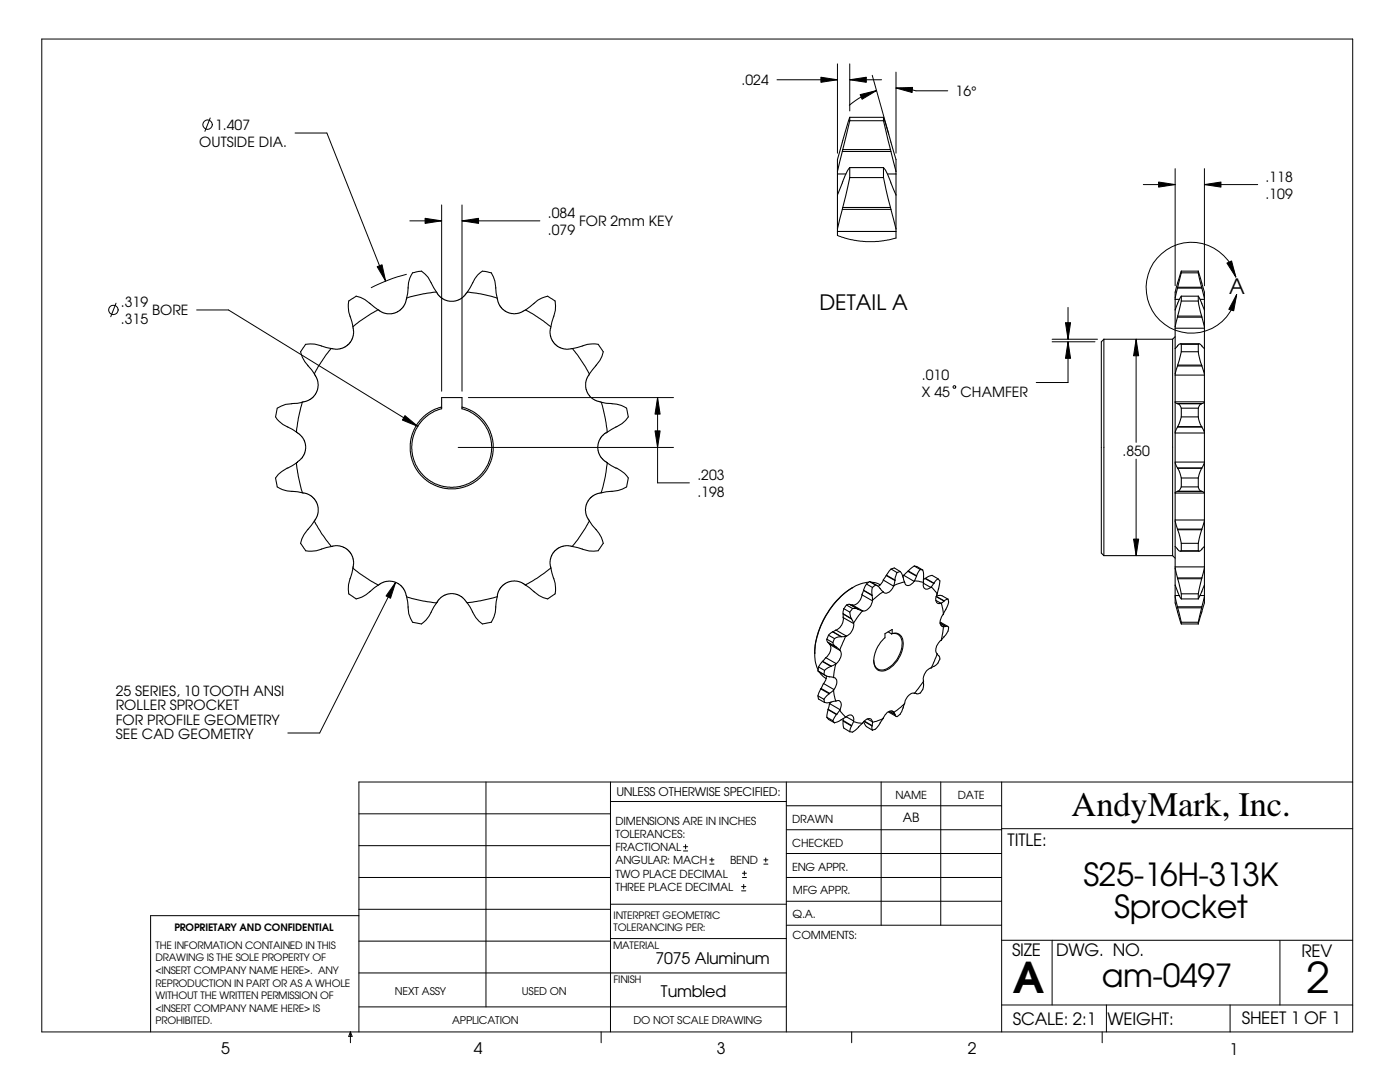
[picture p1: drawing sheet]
<svg xmlns="http://www.w3.org/2000/svg" width="279mm" height="216mm" viewBox="0 0 279 216" stroke-linecap="round" stroke-linejoin="round" font-family="sans-serif">
<g fill="none" stroke="#000" stroke-width=".2">
<path d="M8.3 7.8h261.7v198.1h-261.7zM155.1 15.9h12M163.8 15.4l3.3 .5-3.3 .5zM167.1 12.7v17.9M169.6 15.9l3.3-.5v1zM169.6 15.9h6.3M169.6 12.7v9.4M171.7 18.9l3.2-.8-2.9 1.7zM174.1 15l3.3 11.8M174.9 18.1a14.8 14.8 0 0 0-5.4 2.9M178.8 17.6l3.3-.2-.1 1.1zM178.8 17.6l2 .1 2 .4h6.3"/>
<path d="M178.8 14.4v16.2M42 23.5l-1.1 2.7M58.9 26.5h6.3l11.8 29.6M228.2 36.8h6.3M231.2 36.3l3.3 .5-3.3 .5zM234.5 33.7v23.3M240.4 36.8l3.3-.5v1zM240.4 33.7v23.3M240.4 36.8h10.6M75.3 53.2l.9-.4 .8 3.3zM81.1 54.7a34 34 0 0 0-7 2.7M81.8 44.1h6.3"/>
<path d="M84.8 43.6l3.3 .5-3.3 .5zM88.1 40.9v37.2M92.2 44.1l3.3-.5v1zM92.2 44.1h15.5M92.2 40.9v37.2M167.1 47l2.8 .8 2.9 .4h2.5l3.5-.7M244.9 52.5l.9-.4 .8 3.2zM246.6 55.3a9.1 9.1 0 0 0-14.2-5.2 9.1 9.1 0 0 0 .7 15.2 9.1 9.1 0 0 0 13.7-6.5M246.8 58.8l-.6 3.2-1-.3zM23.2 60.5l-1.1 2.7M39.2 61.8h6.4l37.8 23.3M93.5 79.3h40.9"/>
<path d="M131.2 79.3l.5 3.3h-1zM131.2 79.3v17.1h6.4M210 67.7h9M210 68.2h8.5M212.6 64.4h1.1l-.6 3.3zM213.1 68.2l.6 3.3h-1.1zM213.1 61.3v6.4M213.1 68.2v8.1h-6.3M226.7 67.7l.5 3.3h-1zM226.7 67.7v20.6M80.8 82.9l2.6 2.2-3.1-1.3zM91.4 89.3h43"/>
<path d="M130.7 86h1l-.5 3.3zM226.7 91.6v19.3M79 116.2l-1.1 3.2-.9-.5zM79 116.2l-15.2 30.1h-6.4M226.2 107.6h1l-.5 3.3zM97 156v44.9M121.8 156v49.9M121.8 159.9h35.1M156.9 156v49.9M175.9 156v28.6M187.7 156v28.6M199.9 156v49.9"/>
<path d="M270 156h-198.4v49.9M71.6 175.1h50.2M71.6 168.7h50.2M71.6 162.4h50.2M136.4 169.8h.8M136.4 169h.8M136.8 168.5v.9M141.6 172.4h.9M141.6 171.6h.9M142.1 171.2v.8M148 177.8h.8M148 176.9h.8"/>
<path d="M148.2 175.1h.8M148.2 174.2h.8M148.4 176.5v.8M148.5 173.8v.9M152.4 172.4h.8M152.4 171.6h.8M152.8 171.2v.8M156.9 170.3h43M156.9 165.6h43M156.9 160.8h43M156.9 175.1h43M156.9 179.8h43"/>
<path d="M199.9 165.4h70.1M71.6 194.1h85.3M71.6 187.8h50.2M71.6 181.4h50.2M71.6 182.7h-41.5v23.2M121.8 187.3h35.1M121.8 180.4h35.1M156.9 184.6h43M199.9 187.6h70.1M210 187.6v12.9M255.4 187.6v12.9M69.9 205.9v2.2"/>
<path d="M69.9 205.9l.4 .9h-.7zM71.6 200.9h85.3M120 205.9v2.2M170 205.9v2.2M199.9 200.5h70.1M220 205.9v2.2M220.8 200.5v5.4M245.5 200.5v5.4"/>
<circle cx="41.4" cy="24.9" r=".94"/>
<circle cx="22.6" cy="61.8" r=".95"/>
<circle cx="190.5" cy="77.2" r=".28"/>
</g>
<g fill="none" stroke="#000" stroke-width=".21">
<path d="M167.1 34.7h1.7M168.1 30.2l-1 4M168.1 30.2h9.7M168.2 29.8l-.1 .4M168.2 29.8h9.5M169.6 33.4a15.7 15.7 0 0 0-2 4.4l-.5 1.1M169.6 35.4l-1.4 6M169.6 23.4l-2.5 8.4v15.2M169.6 24.1l-1.4 5.7M169.6 23.4v.7M169.6 33.4v2M169.6 35.4h6.7"/>
<path d="M169.6 33.4h6.7M169.6 24.1h6.7M169.6 23.4h6.7M176.3 35.4l1.4 6M176.3 33.4a9.6 9.6 0 0 1 1.5 3.1l1 2.4M176.3 24.1l1.4 5.7M176.3 23.4l2.5 8.4v15.7M176.3 23.4v.7M176.3 33.4v2M177.1 34.7h1.7M177.7 29.8l.1 .4M177.8 30.2l1 4"/>
<path d="M81.2 59.5l-.3 1-.3 .6-.8 .9-.7 .4-.9 .2h-1l-.8-.2-.7-.4M87.1 58.3a27.3 27.3 0 0 0-5.9 1.2M87.1 58.3l.2 .2M87.1 58.3l-1-1.7a5.1 5.1 0 0 0-2-2.5l-1.1 .2a1.35 1.35 0 0 0-1.2 1.2l-.3 .9-.3 3.1M93.3 58.3l-1.1 1.1-.7 .5-.9 .2h-.9l-.9-.2-1-.7-.6-.7M93.3 58.3a26.3 26.3 0 0 1 5.9 1.2M93.3 58.3l1-1.7a5.3 5.3 0 0 1 2-2.5l1.7 .3a6.9 6.9 0 0 1 1 4.1l.3 1.2M99.3 59.7l.3 1 .5 .8 .7 .6 .8 .3 .8 .2h.8l1.7-.8M167.1 46.2h11.7M168.1 41.8l-1 3.9M168.1 41.8h9.7M168.2 41.4l-.1 .4"/>
<path d="M168.2 41.4h9.5M177.7 41.4l.1 .4M177.8 41.8l1 3.9M234.5 59.5v.2M234.5 59.7v5.5M234.5 59.7h.9M235 57.5l-.5 2M235 57.5h4.9M235 57.3v.2M235 57.3h4.8M235.8 59.1l-1.3 2.7M235.8 54.1l-1.3 4.2v1.2"/>
<path d="M235.8 54.1v.3M235.8 54.4l-.8 2.9M235.8 59.1v1M235.8 59.1h3.3M235.8 54.4h3.3M235.8 54.1h3.3M239.1 59.1l1.3 2.7M239.1 54.4l.7 2.9M239.1 54.1v.3M239.1 54.1l1.3 4.2v1.2M239.1 59.1v1M239.5 59.7h.9"/>
<path d="M239.8 57.3l.1 .2M239.9 57.5l.5 2M240.4 59.5v.2M240.4 59.7v5.5M62.7 74.6l.5 .7 .3 .9v1.2l-.3 .9-.5 .8-.7 .5-.8 .5-.8 .1a24.7 24.7 0 0 0-1.2 6M66.1 69.5l-2.4 3.4-1 1.7M66.1 69.6h.3M66.1 69.6l-1.9-.6a5.4 5.4 0 0 0-3.2-.3l-1 1.5a7.2 7.2 0 0 0 2.2 3.6l.5 .8M70.4 65.2l.1 1.7-.2 .8-.5 .8-.8 .6-.8 .4-.8 .2-1-.1M75.4 61.8l-3.5 2.2-1.5 1.2M75.7 62l-1.8-1.4a5.8 5.8 0 0 0-2.8-1.5l-1.5 1a6.9 6.9 0 0 0 .6 4.1l.2 1M104.9 61.8l3.6 2.3 1.4 1.1"/>
<path d="M104.9 61.8l1.6-1.2a5.1 5.1 0 0 1 2.8-1.5l1.5 1a6.9 6.9 0 0 1-.6 4.1l-.4 1.5v.8l.2 1 .6 1 .7 .6 .8 .4 .8 .2 1.4-.1M114.3 69.6l2.4 3.3 .9 1.7M114.3 69.6l1.9-.6a5.2 5.2 0 0 1 3.2-.3l1 1.5a7.1 7.1 0 0 1-2.2 3.6l-1.2 2-.1 .5 .1 1.4 .4 1 .7 .8 1 .5 .9 .3M220.3 67.7l-.5 .5v42.2l.5 .5M220.3 67.7v43.2M220.3 67.7h13.7M234 67.7v43.2M234.5 74.6v.2M234.5 65.2v.3M234.5 67.2l-.5 .5M234.5 65.5v9.1M234.5 74.8v5.4"/>
<path d="M234.5 74.8h5.9M234.5 65.5h5.9M235 73l-.5 1.6M235 63.3l-.5 1.9M235 73h4.9M235 63.3h4.9M235 72.9h4.8M235 72.9v.1M235 63.1v.2M235 63.1h4.8M235.5 68.6h3.9M235.8 70.2l-.8 2.7"/>
<path d="M235.8 68.7h-.5l-.8 .9M235.8 60.1l-.8 3M235.8 68.7v1.5M235.8 70.2h3.3M235.8 68.7h3.3M235.8 60.1h3.3M239.1 70.2l.7 2.7M239.1 68.7h.4l.9 .9M239.1 60.1l.7 3M239.1 68.7v1.5M239.8 72.9l.1 .1M239.8 63.1l.1 .2"/>
<path d="M239.9 73l.5 1.6M239.9 63.3l.5 1.9M240.4 74.6v.2M240.4 65.2v.3M240.4 65.5v9.1M240.4 74.8v5.4M59.1 92.4l.4 2.6 .9 3.3M59.2 86.2l.2 .2M59.4 92.2l-2 1.2a5.7 5.7 0 0 0-2.4 2l.2 1.1a1.21 1.21 0 0 0 1.2 1.2l.9 .3 3.1 .3M59.4 86.4l.5 .4 .7 .9 .3 .7 .1 1.2-.2 .8-.4 .8-1 1M60.4 98.3l1 .3 .6 .3 .9 .8 .3 .7 .3 .9v.9l-.2 .8-.6 1M60.4 80.3l-2 .2a5.4 5.4 0 0 0-3.1 .9l-.2 1.1a1.23 1.23 0 0 0 .7 1.6l.7 .6 2.7 1.5"/>
<path d="M88.1 81.2l-1 .3-1.3 .7-1.1 .8-1.2 1.3-.9 1.5-.4 1.2-.3 1.5v1.5l.4 1.9 .5 1.3 .9 1.2 1 1.1 2 1.3 1.6 .6 1.1 .1h1.5l1.9-.3 1.3-.6 1.2-.8 1.1-1.1 .9-1.2 .7-1.5 .3-1.3v-2.9l-.4-1.6-.7-1.3-.8-1.1-1.3-1.2-1.5-.9-1.4-.5M92.2 81.6l1.1 .3 1.6 .9 .9 .8 1.1 1.4 .6 1 .5 1.8 .1 1.7-.2 1.8-.4 1.1-.9 1.6-.8 .9-1.4 1.1-1 .6-1.8 .5-1.7 .1-1.8-.2-1.1-.4-1.6-.9-.9-.8-1.1-1.4-.6-1-.5-1.8-.1-1.7 .2-1.8 .7-1.7 1.4-1.9 2-1.4 1.6-.6v-2.3h4.1v2.3M120 80.3l.8 3.3 .4 2.6M120 80.3l2.2 .3a5.2 5.2 0 0 1 2.9 .8l.3 1.8a5.2 5.2 0 0 1-2.5 2l-1.9 1.2M120.9 86.4l-.7 .6-.6 .8-.3 .9v.8l.2 1 .3 .6 .6 .7 .8 .6M121.2 92.4a29.9 29.9 0 0 1-1.2 5.9M121.2 92.4l1.7 1a5.6 5.6 0 0 1 2.5 2l-.3 1.8a7.2 7.2 0 0 1-4.1 .9l-2.3 .6-.7 .5-.7 .7-.3 .9-.2 1.1 .2 .9 .6 1.2M234.5 80.3l.5 .2M234.5 92.4l.5 1M234.5 98.3l.5-.3h4.9l.5 .4zM234.5 86.2v.2M234.5 92.2v.2"/>
<path d="M234.5 80.2v.1M234.5 80.3v5.9M234.5 86.4v5.8M234.5 92.4v11.4M234.5 86.4h5.9M234.5 92.2h5.9M234.5 80.2h5.9M235 85.2l-.5 1M235 80.5v.1M235 93.4h.1M235 85.2h4.9M235 93.4h4.9"/>
<path d="M235 80.5h4.9M235 80.6l.5 .3 .3 .5M235 93.4l.8 2M235 85.1v.1M235 85.1h4.8M235 93.4h4.8M235 80.6h4.8M235.8 83.2l-.8 1.9M235.8 97.2l-.5 .7-.3 .1M235.8 81.4v1.8M235.8 95.4v1.8M235.8 83.2h3.3"/>
<path d="M235.8 95.4h3.3M235.8 81.4h3.3M235.8 97.2h3.3M239.1 83.2l.3 .9 .4 1M239.1 97.2a1.03 1.03 0 0 0 .7 .8M239.1 81.4v1.8M239.1 95.4v1.8M239.8 93.4l-.7 2M239.8 80.6l-.3 .1-.4 .7M239.8 85.1l.1 .1M239.9 85.2l.5 1M239.9 93.4h-.1"/>
<path d="M239.9 80.5l-.1 .1M240.4 92.4l-.5 1M240.4 80.3l-.5 .2M240.4 86.2v.2M240.4 92.2v.2M240.4 80.2v.1M240.4 80.3v5.9M240.4 86.4v5.8M240.4 92.4v11.4M62.7 104a27.7 27.7 0 0 0 3.4 5.1M62.7 104l-1.2 1.6a5.8 5.8 0 0 0-1.5 2.8l.6 .9a1.3 1.3 0 0 0 1.6 .7l.9-.1 3-.8M66.1 109.1l.8-.2h.9l.8 .3 .8 .5 .6 .7 .4 .8 .2 .8-.2 1.1"/>
<path d="M70.4 113.4l2.1 1.5 3 1.9M70.5 113.1l-.6 2.2a5.4 5.4 0 0 0-.3 3.2l1.5 1a7.2 7.2 0 0 0 3.6-2.2l.8-.5M75.5 116.8l.7-.5 .9-.3h.8l.9 .1 .7 .4 .8 .6 .5 .8 .3 .9M81.1 119.1a30.7 30.7 0 0 0 6 1.2M81.1 118.8l.3 2.3a4.9 4.9 0 0 0 .9 3.1l1.1 .2a.98 .98 0 0 0 1.2-.3 7.4 7.4 0 0 0 2-3l.5-.8M99.2 119.1l-.4 .1a22.2 22.2 0 0 1-5.7 1v-.1M99.2 119.1l-.3 2a5.3 5.3 0 0 1-.9 3.1l-1.7 .3a6.9 6.9 0 0 1-2.5-3.4l-.5-.8M104.6 116.6l-.7-.4-1.2-.3-.8 .1-.9 .3-.6 .4-.6 .7-.4 .9-.2 .8M109.9 113.4l-2.8 2-2.2 1.3M109.9 113.4l.5 1.9a5.2 5.2 0 0 1 .4 3.2l-1.5 1a6.8 6.8 0 0 1-3.6-2.2l-1.1-.7M117.6 104l-2.2 3.5-1.2 1.5M117.6 104l1.4 1.7a5.6 5.6 0 0 1 1.4 2.7l-1 1.5a6.8 6.8 0 0 1-4.1-.6l-2.4-.4-.9 .2-1 .6-.7 .7-.4 1.1-.1 1.1 .1 .8"/>
<path d="M170.2 117.2a16.3 16.3 0 0 0-7.6 13.2M172 118.7a2.32 2.32 0 0 1-1.9 2M172 118.7l2.1 1.2M172.3 117.8l-.3 .9M172.3 117.8l1.7 .9M172.3 117.8l1.7 1M172.3 117.8h.1M172.9 116.5l-.6 1.3M172.9 116.5l1.2 .7M173.4 116.2a10.9 10.9 0 0 0-7.1 4.5 16.5 16.5 0 0 0-3.7 9.7M173.5 116l-.6 .5M173.5 116l1.6 .9"/>
<path d="M173.5 116l1.2 .7M173.9 116.2l1 .1 .8 .4M174 118.8l.1 1M174 118.7v.1M174.1 119.9a2.32 2.32 0 0 1-1.9 2M174.1 119.8v.1M174.1 117.2l-.1 1.5M174.7 116.7l-.6 .5M174.7 116.7l.6 .4 .9 1M176.2 118.1l-2.1 1.7M176.3 115.7l-.5 .9-.5 .4M176.3 115.7l2.1 1.3"/>
<path d="M176.9 114.9l-.6 .8M176.9 114.9l1.7 .9M176.9 114.8l1.7 .9M176.9 114.8v.1M177.8 113.5l-.9 1.3M177.8 113.5l.7-.2 1.2 .7M177.8 113.5l1.2 .8M178.4 117a1.59 1.59 0 0 1-2 1.2l-.2-.1M178.4 116.8v.2M178.6 115.8l-.2 1M178.6 115.7v.1M179 114.3l-.4 1.4"/>
<path d="M179.7 114l-.7 .3M179.7 114l.3 .6 .5 1.5M180.4 114.8l-.2 .2M180.4 114.8l2 1.2M180.5 116.1l-2.1 .7M181.2 114l-.8 .8M181.2 114l1.7 1M181.3 113.9l1.6 1M181.3 113.9l-.1 .1M182.4 116a1.15 1.15 0 0 1-1.7 .6l-.2-.5M182.5 112.9l-1.2 1M182.5 112.9l.5 .1 1.1 .7"/>
<path d="M182.5 112.9l1.1 .7M182.5 115.9l-.1 .1M182.5 115.9l1.8 .3M182.9 115l-.4 .9M182.9 114.9v.1M183.6 113.6l-.7 1.3M183.6 113.6l.5 .1M184.1 113.7l.2 .9v1.6M184.3 116.4a.86 .86 0 0 0 .3 1.1 .86 .86 0 0 0 1.2-.3M184.3 116.4l1.5 .8M184.3 116.2v.2M184.6 115.4l-.3 .3"/>
<path d="M184.6 115.4l1.8 1M184.7 115.4l1.3-.6 1.2 .7M184.7 115.4l1.7 1M184.7 115.4h-.1M185.8 117.1v.1M185.8 117.1l1.2 1.4M186.4 116.4l-.6 .7M186.4 116.4h.1M186.8 119.8l.9 .6M186.8 119l1.6 .9M186.9 119l1.5 .9M186.9 118.9h1.1l1.2 .6"/>
<path d="M187 118.5v.1a1.28 1.28 0 0 0 .3 1.8h.4M187.2 115.5l-.8 .9M187.2 115.5l.4 .4-.6 2.6M188.4 119.9l-.5 .5M188.4 119.9h.1M189.2 119.5l-.8 .4M189.2 119.5a2.1 2.1 0 0 1-.4 2.1l-.5 1M220.3 110.9h13.7M234 110.9l.5 .5M234.5 109.1l.8 .8h.5M234.5 104l.5 1.6M234.5 103.8v.2"/>
<path d="M234.5 116.8l.8 2 .5 .7M234.5 113.4l.5 1.9M234.5 113.1v.3M234.5 119.1l.5 2M234.5 118.8v.3M234.5 119.1v1.2l1.3 4.2M234.5 104v9.1M234.5 113.4v5.4M234.5 103.8h5.9M234.5 113.1h5.9M234.5 118.8h.9M235 105.6v.1"/>
<path d="M235 105.6h4.9M235 115.3v.2M235 115.3h4.9M235 105.7l.8 2.7M235 115.5l.8 3M235 105.7h4.8M235 115.5h4.8M235.5 110h3.9M235.8 108.4v1.5M235.8 118.5v1M235.8 108.4h3.3M235.8 109.9h3.3"/>
<path d="M235.8 118.5h3.3M235.8 119.5h3.3M239.1 108.4v1.5M239.1 118.5v1M239.5 118.8h.9M239.8 105.7l-.7 2.7M239.8 115.5l-.7 3M239.9 105.6l-.1 .1M239.9 115.3l-.1 .2M240.4 109.1l-.8 .8h-.5M240.4 104l-.5 1.6M240.4 103.8v.2"/>
<path d="M240.4 116.8l-1.3 2.7M240.4 113.4l-.5 1.9M240.4 113.1v.3M240.4 119.1l-.5 2M240.4 118.8v.3M240.4 119.1v1.2l-1.3 4.2M240.4 104v9.1M240.4 113.4v5.4M93 120.1l-.5-.8-.8-.5-.9-.3-1-.1-1 .3-.6 .3-.5 .5-.6 .8M162.6 130.4a6.2 6.2 0 0 0 .7 3.2M163.2 133.9l1.6 .9M163.2 138.9l.2 .6 1.1 .7"/>
<path d="M163.2 133.9l1.2 .7M163.2 138.9l1.2 .6M163.4 133.1l-.2 .8M163.4 133.1l1.1 .7M163.5 134.1l.8 .9 .6 .4M163.8 137.5l-.6 1.4M163.8 137.5l1.7 .9M163.9 137.4l1.7 .9M163.9 137.4l-.1 .1M164.1 132l-.7 1.1M164.1 132l1.7 1M164.2 132l1.7 .9"/>
<path d="M164.2 132h-.1M164.4 136.4l-.5 1M164.4 136.4l2 1.2M164.4 134.6l.7 .4 1.3 .2M164.4 139.5l.1 .7M164.5 133.8l-.1 .8M164.8 131.2l-.6 .8M164.8 131.2l2.1 1.2M164.9 134.9l-.1 .9-.4 .6M165 127.6l.3 .6M165 127.6l1.2 .6M165.3 128.2l.3 .4"/>
<path d="M165.3 128.2l1.6 1M165.3 128.2l1.7 1M165.3 128.2h.1M165.4 126.7l-.4 .9M165.4 126.7l1.1 .7M165.5 138.4l-1.1 1.1M165.6 138.3l-.1 .1M165.6 128.6a2.13 2.13 0 0 1-.8 2.6M165.6 128.6l2 1.2M165.8 133l-1.3 .8M165.9 132.9l-.1 .1M166.2 126.1l-.8 .6"/>
<path d="M166.2 126.1l1.7 .9M166.2 126.1h.1M166.2 128.2l.2 .5 .5 .5M166.4 137.7l.4 2.2M166.4 135.2a1.09 1.09 0 0 1 .4 1.7l-.4 .7M166.4 137.7l-.8 .6M166.4 137.6v.1M166.5 127.4l-.3 .8M166.8 139.9a.83 .83 0 0 1 1 .2 .83 .83 0 0 1 0 1l-.2 .5M166.8 132.5l-.4 2.7M166.8 132.5l-.9 .4M166.8 139.9l-1.4 .3h-.9"/>
<path d="M166.8 125.7l-.6 .4M166.8 125.7l2.1 1.2M166.9 132.4l-.1 .1M166.9 129.2h.1M167 129.2l.6 .5M167.6 129.7v.1M167.6 129.8a2.04 2.04 0 0 1-.7 2.6M167.9 127l-.6 .1-.8 .3M167.9 127h.1M168.3 123.2a2.39 2.39 0 0 1-1.5 2.5M168.3 122.5v.7M168.3 122.5l1.6 .9"/>
<path d="M168.3 123.2l2 1.2M168.3 122.5l1.7 1M168.4 121.5l-.1 1M168.4 121.5l1.2 .6M168.8 127l-1.2 2.7M168.8 127h-.9M168.9 126.9l-.1 .1M169 120.7l-.6 .8M169 120.7l1.1 .7M169.6 122.1l.3 1.3M169.6 120.6l-.6 .1M169.6 120.6l.5 .1"/>
<path d="M169.6 120.6l1.8 1M169.9 123.4l.1 .1M170 123.5l.3 .8M170.1 121.4l-.5 .7M170.1 121.4h.8l.5 .2M170.1 120.7l2.1 1.2M170.3 124.4a2.55 2.55 0 0 1-1.4 2.5M170.3 124.3v.1M171.4 121.6l.7 .3M172.1 121.9l-1.8 2.4M172.1 121.9h.1M176.6 126.4l1.5-.8v.8a1.71 1.71 0 0 1 2.2 1.9 6 6 0 0 1-3.9 5.6 1.78 1.78 0 0 1-2-2.2 6.7 6.7 0 0 1 2.2-4.4z"/>
<path d="M177.2 126.1l.7 .4M177.9 126.5a1.74 1.74 0 0 1 2.1 2.3 5.7 5.7 0 0 1-3.7 4.9 1.67 1.67 0 0 1-1.9-2M178.1 126.4l-.2 .1M182.5 138.3a1.63 1.63 0 0 0-1.8 1.4l-.2 .7M184.3 135.9l-1.8 2.4M184.3 135.9v.3a1.94 1.94 0 0 1-1.1 2.3l-.7-.2M185.8 133.3a2.39 2.39 0 0 0-1.5 2.6M187 130.5l-1.2 2.8M187 130.5a1.07 1.07 0 0 1 .3 1.6 2.69 2.69 0 0 1-1.5 1.2M187.6 124.2l1.6 .8M187.6 124.4l1.1 .6M187.6 124.3l1.2 .7"/>
<path d="M187.7 120.4h.2M187.8 124.8l.4 .2M187.9 120.4l.4 2.2M187.9 127.7a2.6 2.6 0 0 0-1.1 2.5l.2 .3M188.2 125l.1 .1M188.3 122.6h-.1a1.91 1.91 0 0 0-.3 2.3l.3 .1M188.3 125.1l-.4 2.6M188.7 125l-.4 .1M188.8 125h.2a.62 .62 0 0 1 .2 .9l-1.3 1.8M188.8 125h-.1M235 121.1h4.9M235 121.1v.2"/>
<path d="M235 121.3l.8 2.9M235 121.3h4.8M235.8 124.2v.3M235.8 124.2h3.3M235.8 124.5h3.3M239.1 124.2v.3M239.8 121.3l-.7 2.9M239.9 121.1l-.1 .2M165 143.1l.4 .5 1.1 .6M165 143.1l1.2 .7M165.3 141.6l-.3 1.5M165.3 141.5v.1"/>
<path d="M165.3 141.5l1.7 1M165.3 141.6l1.6 1M165.6 140.4l-.3 1.1M165.6 140.4l2 1.2M165.7 140.1l-.1 .3M166.2 143.8l.3 .4M166.9 142.6l-.7 1.2M167 142.5l-.1 .1M167.6 141.7l1.2 1.4M167.6 141.7l-.6 .8M167.6 141.6v.1M168.3 143.9l.1 1.4 1.2 .7"/>
<path d="M168.3 143.4v.5M168.3 143.8l1.7 1M168.3 143.9l1.6 1M168.8 143.1l-1.3 .8-1 .3M168.9 143a.82 .82 0 0 1 1.1-.2 .82 .82 0 0 1 .3 1M168.9 143l-.1 .1M168.9 143l1.4 .8M169.9 144.9l-.3 1.1M170 144.8l-.1 .1M170.3 144l1.8 .3M170.3 143.8v.2M170.3 144l-.3 .8"/>
<path d="M172.1 144.3l-.4 .4a3.3 3.3 0 0 1-1.7 1.3h-.4M172.4 144l.5 1 1.2 .7M172.4 143.9l1.6 1M172.5 143.9l1.5 .9M173.1 143.5l1 .5M174 144.9l.1 .8M174 144.8v.1M174.1 144v.1M174.1 144a.78 .78 0 0 0-.6-.6 .78 .78 0 0 0-.8 .3l-.6 .6M174.1 144.1l-.1 .7M176.2 143.4l-2.1 .7M176.2 143.4l-.5 .8a2.3 2.3 0 0 1-1.3 1.4l-.3 .1"/>
<path d="M177.3 142l1.5 .9M177.5 141.9l1.1 .7M177.5 141.9l1.1 .6M177.9 141.9l.5 .2M178.4 142.1v.1M178.4 142.1a1.27 1.27 0 0 0-1.9 .7l-.3 .6M178.4 142.2l.2 .3M178.6 142.5v.1M180.5 140.4l-2.1 1.8M180.5 140.4l-.2 .4a2.63 2.63 0 0 1-1.3 2.2l-.3-.2-.1-.2"/>
</g>
<g fill="#000">
<path d="M163.8 15.4l3.3 .5-3.3 .5zM169.6 15.9l3.3-.5v1zM171.7 18.9l3.2-.8-2.9 1.7zM178.8 17.6l3.3-.2-.1 1.1zM231.2 36.3l3.3 .5-3.3 .5zM240.4 36.8l3.3-.5v1zM75.3 53.2l.9-.4 .8 3.3zM84.8 43.6l3.3 .5-3.3 .5zM92.2 44.1l3.3-.5v1zM244.9 52.5l.9-.4 .8 3.2zM246.8 58.8l-.6 3.2-1-.3zM131.2 79.3l.5 3.3h-1z"/>
<path d="M213.1 68.2l.6 3.3h-1.1zM212.6 64.4h1.1l-.6 3.3zM226.7 67.7l.5 3.3h-1zM80.8 82.9l2.6 2.2-3.1-1.3zM130.7 86h1l-.5 3.3zM79 116.2l-1.1 3.2-.9-.5zM226.2 107.6h1l-.5 3.3z"/>
</g>
<g font-size="8.5">
<text x="202.1" y="198.2">A</text>
<text x="260.7" y="198.1">2</text>
</g>
<text font-size="6.9" x="213.9" y="162.9">AndyMark, Inc.</text>
<g font-size="6.3">
<text x="216.2" y="176.8">S25-16H-313K</text>
<text x="222.4" y="183.1">Sprocket</text>
<text x="219.9" y="196.8">am-0497</text>
</g>
<g font-size="4.2">
<text x="245.3" y="58.6">A</text>
<text x="163.6" y="61.8">DETAIL A</text>
</g>
<g font-size="3.4">
<text x="201.1" y="168.8">TITLE:</text>
<text x="202" y="190.8">SIZE</text>
<text x="210.8" y="190.8">DWG. NO.</text>
<text x="259.8" y="191">REV</text>
<text x="202.1" y="204.4">SCALE: 2:1</text>
<text x="221" y="204.5">WEIGHT:</text>
<text x="247.8" y="204.4">SHEET 1 OF 1</text>
</g>
<g font-size="3.2">
<text x="130.8" y="192.4">7075 Aluminum</text>
<text x="131.9" y="198.9">Tumbled</text>
<text x="44.2" y="210.4">5</text>
<text x="94.6" y="210.3">4</text>
<text x="143" y="210.4">3</text>
<text x="193.2" y="210.4">2</text>
<text x="245.4" y="210.6">1</text>
</g>
<g font-size="2.8">
<text x="148" y="17">.024</text>
<text x="190.7" y="19.2">16°</text>
<text x="39.8" y="29.3">OUTSIDE DIA.</text>
<text x="42.9" y="26">1.407</text>
<text x="252.6" y="36.2">.118</text>
<text x="252.6" y="39.6">.109</text>
<text x="109.3" y="43.5">.084</text>
<text x="109.3" y="46.9">.079</text>
<text x="115.6" y="45.2">FOR 2mm KEY</text>
<text x="24.1" y="61.3">.319</text>
<text x="24.1" y="64.6">.315</text>
<text x="30.4" y="62.9">BORE</text>
<text x="184" y="75.7">.010</text>
<text x="184" y="79.1">X 45</text>
<text x="191.7" y="79.1">CHAMFER</text>
<text x="139.2" y="95.8">.203</text>
<text x="224" y="91">.850</text>
<text x="139.2" y="99.1">.198</text>
<text x="23.1" y="138.9">25 SERIES, 10 TOOTH ANSI</text>
<text x="23.1" y="141.7">ROLLER SPROCKET</text>
<text x="23.1" y="144.6">FOR PROFILE GEOMETRY</text>
<text x="23.1" y="147.4">SEE CAD GEOMETRY</text>
</g>
<text font-size="2.5" x="180.2" y="164">AB</text>
<text font-size="2.4" x="123" y="158.9">UNLESS OTHERWISE SPECIFIED:</text>
<g font-size="2.2">
<text x="178.7" y="159.4">NAME</text>
<text x="191.2" y="159.4">DATE</text>
<text x="122.8" y="164.5">DIMENSIONS ARE IN INCHES</text>
<text x="122.8" y="167.2">TOLERANCES:</text>
<text x="158.1" y="164.2">DRAWN</text>
<text x="122.8" y="169.8">FRACTIONAL</text>
<text x="122.8" y="172.5">ANGULAR: MACH</text>
<text x="145.7" y="172.5">BEND</text>
<text x="158.1" y="173.7">ENG APPR.</text>
<text x="158.1" y="169.1">CHECKED</text>
<text x="122.8" y="175.1">TWO PLACE DECIMAL</text>
<text x="122.8" y="177.8">THREE PLACE DECIMAL</text>
<text x="158.2" y="178.5">MFG APPR.</text>
<text x="158.2" y="183.2">Q.A.</text>
<text x="158.2" y="187.4">COMMENTS:</text>
</g>
<g font-size="2.1">
<text x="78.8" y="198.5">NEXT ASSY</text>
<text x="104.1" y="198.5">USED ON</text>
<text x="90.2" y="204.3">APPLICATION</text>
<text x="126.4" y="204.3">DO NOT SCALE DRAWING</text>
</g>
<g font-size="2">
<text x="34.8" y="185.7">PROPRIETARY AND CONFIDENTIAL</text>
<text x="122.5" y="185.8">TOLERANCING PER:</text>
<text x="122.5" y="183.3">INTERPRET GEOMETRIC</text>
<text x="31" y="189.3">THE INFORMATION CONTAINED IN THIS</text>
<text x="31" y="191.8">DRAWING IS THE SOLE PROPERTY OF</text>
<text x="122.3" y="189.4">MATERIAL</text>
<text x="31" y="194.3">&lt;INSERT COMPANY NAME HERE&gt;. ANY</text>
<text x="31" y="196.8">REPRODUCTION IN PART OR AS A WHOLE</text>
<text x="122.4" y="196.2">FINISH</text>
<text x="31" y="199.3">WITHOUT THE WRITTEN PERMISSION OF</text>
<text x="31" y="201.9">&lt;INSERT COMPANY NAME HERE&gt; IS</text>
<text x="31" y="204.4">PROHIBITED.</text>
</g>
</svg>
